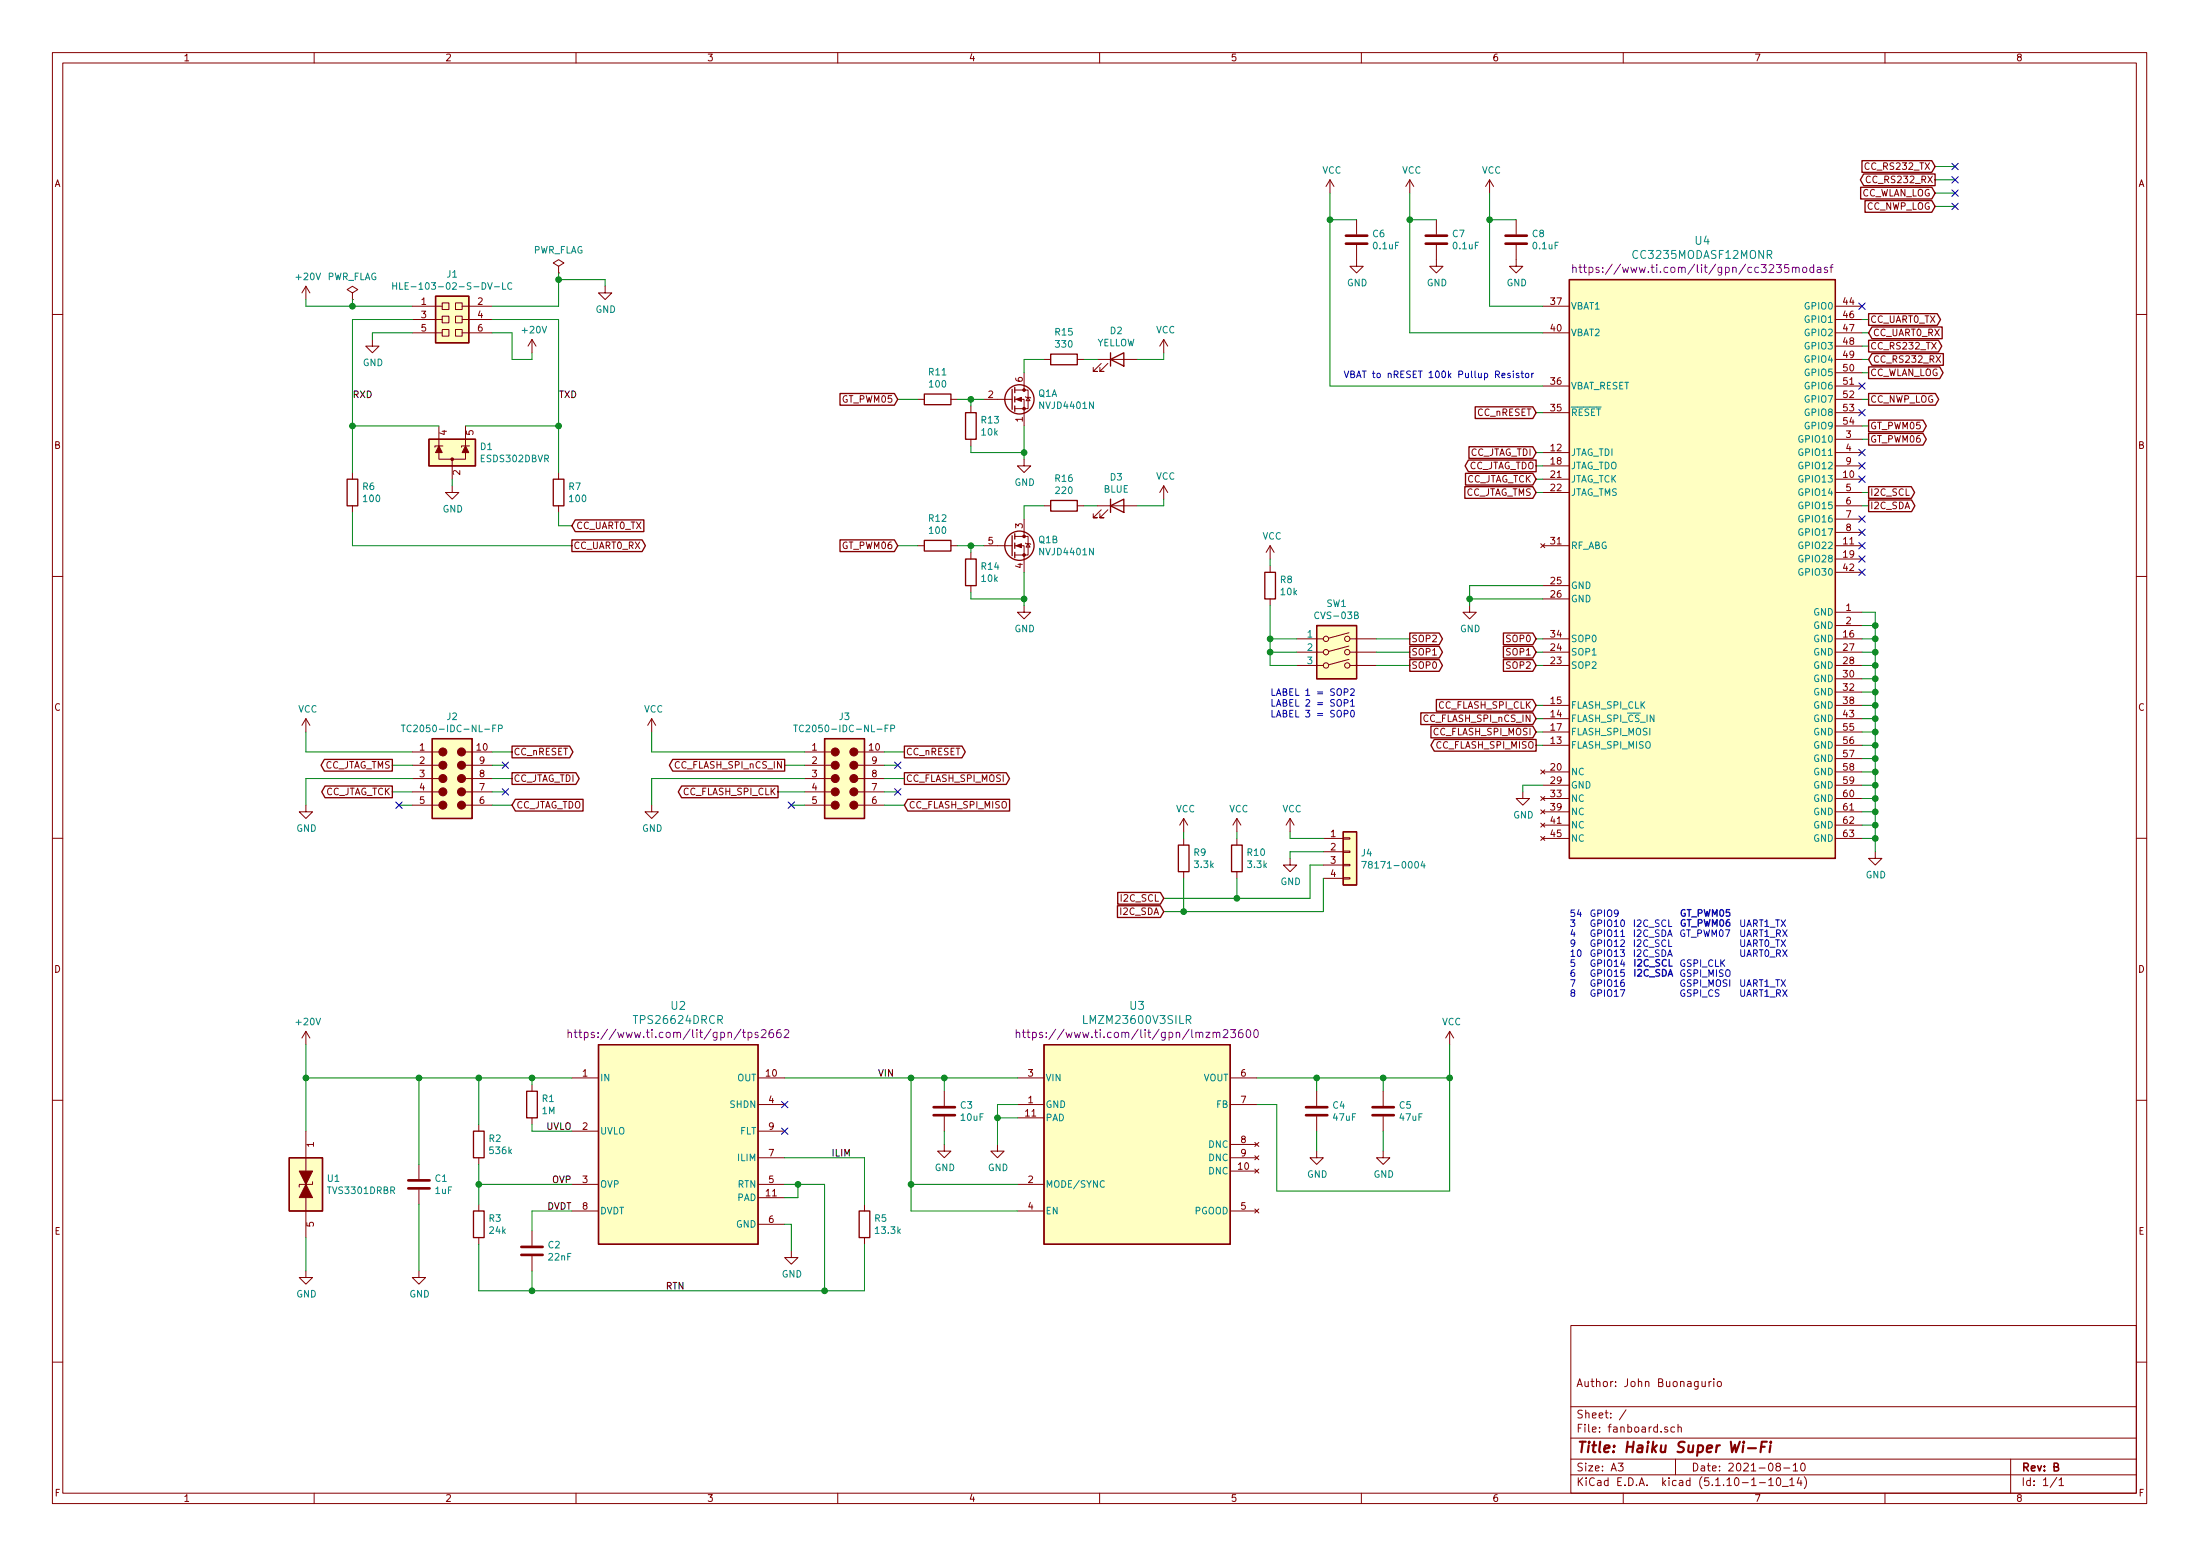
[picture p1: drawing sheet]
<svg xmlns="http://www.w3.org/2000/svg" width="420mm" height="297mm" viewBox="0 0 420 297" stroke-linecap="round" stroke-linejoin="round" font-family="sans-serif">
<g fill="none" stroke="#840000" stroke-width=".19">
<path d="M10 10h400v277h-400zM12 12h396v273.1h-396zM60 10v2M110 10v2M160 10v2M210 10v2M260 10v2M310 10v2M360 10v2M254 34.3l-.8 1.3M254 34.3v2.6M254 34.3l.8 1.3"/>
<path d="M269.2 34.3l-.7 1.3M269.2 34.3v2.6M269.2 34.3l.8 1.3M284.5 34.3l-.8 1.3M284.5 34.3v2.6M284.5 34.3l.7 1.3M58.4 54.6v2.6M58.4 54.6l-.7 1.3M58.4 54.6l.8 1.3M67.3 55.9l1-.6-1-.7-1 .7 1 .6v1.3M67.3 57.2h.1M78.7 58.5h5.8"/>
<path d="M84.5 57.8h1.2v1.3h-1.2zM87 57.8h1.3v1.3h-1.3zM88.3 58.5h5.7M106.7 50.8l1-.6-1-.6-1 .6 1 .6v1.3M106.7 52.1h.1M115.6 54.6v1.3h1.2l-1.2 1.3-1.3-1.3h1.3M259.1 46.8v4h1.2l-1.2 1.3-1.3-1.3h1.3M259.1 41.9v2.8M274.3 46.8v4h1.3l-1.3 1.3-1.3-1.3h1.3M274.3 41.9v2.8M289.6 46.8v4h1.2l-1.2 1.3-1.3-1.3h1.3M289.6 41.9v2.8"/>
<path d="M294.6 58.5h5.1M350.5 58.5h5.1M10 60h2M71.1 64.8v1.3h1.3l-1.3 1.2-1.3-1.2h1.3M78.7 63.5h5.8M78.7 61h5.8M84.5 62.9h1.2v1.3h-1.2zM84.5 60.4h1.2v1.2h-1.2zM87 62.9h1.3v1.3h-1.3zM87 60.4h1.3v1.2h-1.3zM88.3 63.5h5.7M88.3 61h5.7"/>
<path d="M101.6 64.8l-.8 1.3M101.6 64.8v2.5M101.6 64.8l.8 1.3M175.3 76.2h1.2M181.6 76.2h1.3M185.4 77.5v1.3M188 76.2h5.3M193.8 76.2h1.8v5.1M193.8 74.5h2.5v3.5h-2.5M195.6 71.2v3.3M195.8 75.7l1 .3M196.3 75.9l.4 .6h-.7z"/>
<path d="M199.4 68.6h1.3M205.7 68.6h1.3M209.5 68.6h7.7M210.3 69.4l-1.5 1.5h.7h-.7v-.8M211.6 69.4l-1.5 1.5h.7h-.7v-.8M222.2 64.8v2.5M222.2 64.8l-.7 1.3M222.2 64.8l.8 1.3M294.6 78.8h5.1M294.6 73.7h5.1M294.6 63.5h5.1M350.5 68.6h5.1"/>
<path d="M350.5 76.2h5.1M350.5 78.8h5.1M350.5 73.7h5.1M350.5 63.5h5.1M350.5 61h5.1M350.5 66.1h5.1M350.5 71.2h5.1M408 60h2M67.3 90.2v1.3M67.3 96.6v1.2M83.8 81.3v6.4h5.1v-6.4M84.6 85.1h-1.5v.3"/>
<path d="M86.4 92.7v1.3h1.2l-1.2 1.3-1.3-1.3h1.3M86.4 87.7v3.8M89.7 85.1h-1.6v.3M106.7 90.2v1.3M106.7 96.6v1.2M185.4 83.9v1.2M195.6 87.7v1.2h1.2l-1.2 1.3-1.3-1.3h1.3M195.6 99.1v3.3M199.4 96.6h1.3M205.7 96.6h1.3M209.5 96.6h7.7M210.3 97.3l-1.5 1.5h.7h-.7v-.7"/>
<path d="M211.6 97.3l-1.5 1.5h.7h-.7v-.7M222.2 92.7l-.7 1.3M222.2 92.7v2.6M222.2 92.7l.8 1.3M294.6 91.5h5.1M294.6 86.4h5.1M294.6 88.9h5.1M294.6 94h5.1M350.5 96.6h5.1M350.5 91.5h5.1M350.5 86.4h5.1M350.5 88.9h5.1"/>
<path d="M350.5 94h5.1M350.5 83.9h5.1M350.5 81.3h5.1M350.5 99.1h5.1M10 110h2M175.3 104.2h1.2M181.6 104.2h1.3M185.4 105.4v1.3M185.4 111.8v1.3M188 104.2h5.3M193.8 104.2h1.8v5.1M193.8 102.4h2.5v3.6h-2.5"/>
<path d="M195.6 115.6v1.3h1.2l-1.2 1.2-1.3-1.2h1.3M195.8 103.7l1 .2M196.3 103.8l.4 .6h-.7zM242.6 104.2v2.5M242.6 108v1.3M242.6 114.3v1.3M242.6 104.2l-.8 1.2M242.6 104.2l.7 1.2M280.7 115.6v1.3h1.2l-1.2 1.2-1.3-1.2h1.3M294.3 103.8l.7 .8M294.6 104.2h5.1M294.6 111.8h5.1"/>
<path d="M294.6 114.3h5.1M295 103.8l-.7 .8M350.5 104.2h5.1M350.5 116.9h5.1M350.5 106.7h5.1M350.5 119.4h5.1M350.5 109.3h5.1M350.5 101.6h5.1M408 110h2M58.4 137.2v2.5M58.4 137.2l-.7 1.3M58.4 137.2l.8 1.3"/>
<path d="M124.5 137.2l-.8 1.3M124.5 137.2v2.5M124.5 137.2l.7 1.3M247.6 122h5.1M247.6 127h5.1M247.6 124.5h5.1M257.6 125.9l-3.9 1M257.6 123.3l-3.9 1.1M257.6 120.8l-3.9 1M257.8 122h5.1M257.8 127h5.1M257.8 124.5h5.1"/>
<path d="M294.6 137.2h5.1M294.6 134.7h5.1M294.6 122h5.1M294.6 139.7h5.1M294.6 127h5.1M294.6 124.5h5.1M350.5 137.2h5.1M350.5 134.7h5.1M350.5 122h5.1M350.5 139.7h5.1M350.5 127h5.1M350.5 124.5h5.1"/>
<path d="M350.5 129.6h5.1M350.5 132.1h5.1M58.4 153.7v1.3h1.3l-1.3 1.2-1.3-1.2h1.3M78.7 153.7h5.1M78.7 151.2h5.1M78.7 148.6h5.1M78.7 146.1h5.1M78.7 143.5h5.1M88.9 153.7h5.1M88.9 151.2h5.1M88.9 148.6h5.1M88.9 146.1h5.1"/>
<path d="M88.9 143.5h5.1M124.5 153.7v1.3h1.2l-1.2 1.2-1.3-1.2h1.3M153.7 153.7h5M153.7 151.2h5M153.7 148.6h5M153.7 146.1h5M153.7 143.5h5M163.8 153.7h5.1M163.8 151.2h5.1M163.8 148.6h5.1M163.8 146.1h5.1M163.8 143.5h5.1"/>
<path d="M226.1 156.2v2.6M226.1 156.2l-.8 1.3M226.1 156.2l.7 1.3M236.2 156.2v2.6M236.2 156.2l-.7 1.3M236.2 156.2l.8 1.3M246.4 156.2l-.8 1.3M246.4 156.2v2.6M246.4 156.2l.7 1.3M256.5 159.9h1.3v.3h-1.3zM290.8 151.2v1.2h1.3l-1.3 1.3-1.2-1.3h1.2M294.3 147l.7 .7"/>
<path d="M294.3 152.1l.7 .7M294.3 154.6l.7 .8M294.3 157.1l.7 .8M294.3 159.7l.7 .7M294.6 142.3h5.1M294.6 147.4h5.1M294.6 149.9h5.1M294.6 152.4h5.1M294.6 155h5.1M294.6 157.5h5.1M295 147l-.7 .7M295 152.1l-.7 .7"/>
<path d="M295 154.6l-.7 .8M295 157.1l-.7 .8M295 159.7l-.7 .7M350.5 142.3h5.1M350.5 147.4h5.1M350.5 149.9h5.1M350.5 152.4h5.1M350.5 155h5.1M350.5 157.5h5.1M350.5 144.8h5.1M10 160h2M226.1 160.1v1.2"/>
<path d="M226.1 166.4v1.3M236.2 160.1v1.2M236.2 166.4v1.3M246.4 163.9v1.2h1.2l-1.2 1.3-1.3-1.3h1.3M252.7 160.1h3.8M252.7 162.6h3.8M252.7 165.1h3.8M252.7 167.7h3.8M256.5 167.5h1.3v.3h-1.3zM256.5 165h1.3v.3h-1.3zM256.5 162.5h1.3v.2h-1.3zM294.6 160.1h5.1"/>
<path d="M350.5 160.1h5.1M358.1 162.6v1.3h1.3l-1.3 1.2-1.2-1.2h1.2M408 160h2M58.4 196.9v2.5M58.4 196.9l-.7 1.3M58.4 196.9l.8 1.3M276.9 196.9l-.8 1.3M276.9 196.9v2.5M276.9 196.9l.7 1.3M10 210h2M58.4 215.9v20.4M91.4 214.7v1.2"/>
<path d="M101.6 207v1.3M101.6 213.4v1.3M109.2 205.8h5.1M109.2 215.9h5.1M144.8 205.8h5.1M144.8 215.9h5.1M144.8 210.9h5.1M180.3 218.5v1.2h1.3l-1.3 1.3-1.2-1.3h1.2M180.3 208.3v2.8M180.3 213.1v2.8M190.5 218.5v1.2h1.3l-1.3 1.3-1.3-1.3h1.3M194.3 205.8h5.1"/>
<path d="M194.3 210.9h5.1M194.3 213.4h5.1M234.9 205.8h5.1M234.9 210.9h5.1M234.9 218.5h5.1M239.6 218.1l.8 .8M240.4 218.1l-.8 .8M251.5 219.7v1.3h1.2l-1.2 1.3-1.3-1.3h1.3M251.5 208.3v2.8M251.5 213.1v2.8M264.2 219.7v1.3h1.2l-1.2 1.3-1.3-1.3h1.3M264.2 208.3v2.8"/>
<path d="M264.2 213.1v2.8M408 210h2M59.7 225.6v.5h-2.6v.5M80 222.3v2.8M80 227.1v2.8M91.4 221v1.3M91.4 229.9v1.3M91.4 236.3v1.2M101.6 235v2.8M101.6 239.8v2.8M109.2 226.1h5.1M109.2 231.2h5.1"/>
<path d="M144.8 228.6h5.1M144.8 226.1h5.1M144.8 233.7h5.1M144.8 221h5.1M151.1 238.8v1.3h1.3l-1.3 1.2-1.2-1.2h1.2M165.1 229.9v1.3M165.1 236.3v1.2M194.3 226.1h5.1M194.3 231.2h5.1M234.9 221h5.1M234.9 231.2h5.1M234.9 223.6h5.1"/>
<path d="M239.6 223.2l.8 .7M239.6 230.8l.8 .8M239.6 220.6l.8 .8M240.4 223.2l-.8 .7M240.4 230.8l-.8 .8M240.4 220.6l-.8 .8M58.4 242.6v1.3h1.3l-1.3 1.2-1.3-1.2h1.3M80 242.6v1.3h1.3l-1.3 1.2-1.3-1.2h1.3M300 253h108v32.1h-108zM10 260h2M300 278.5h108M300 274.5h108"/>
<path d="M300 268.5h108M309 279.3h1l-.5 .6 .4 .1v.7l-.2 .1-.7-.1M310.5 269.1l-1.2 2M318.5 272.5l-.4-.1-.2 .2 .1 .2 .5 .2v.3h-.6M319.8 272.5l-.4-.1-.3 .3 .1 .6 .2 .1 .4-.1M320 278.5v3M320.5 272.5l.2-.1 .3 .1 .1 .9M320.5 271.9v1.5M325 263.7l.1 .9 .4 .1 .2-.1M325.7 263.7v1M326.4 263.7v1M326.8 263.7l-.4 .3"/>
<path d="M327.3 263.2v.2M327.3 263.7v1M328 263.8l.2-.1 .5 .1v.8l-.3 .1-.4-.1zM339.5 279.9l-.3-.2v-.2l.3-.2 .4 .1 .1 .2-.1 .3h-.4l-.3 .3v.5l.3 .1 .4-.1 .1-.2v-.3l-.2-.3M342.5 279.7l.4-.4v1.5M344.1 279.4l.1-.1a.8 .8 0 0 1 .6 .8 .8 .8 0 0 1-.6 .7 1 1 0 0 1-.1-1.4zM384 278.5v6.6M408 260h2M60 285.1v1.9M110 285.1v1.9M160 285.1v1.9M210 285.1v1.9"/>
<path d="M260 285.1v1.9M300 281.5h108M310 285.1v1.9M336 283h1.2M337.8 282.5l.4-.4v1.5M337.8 283.6h.9M339.4 282.3l.3-.2a.94 .94 0 0 1 0 1.5l-.4-.3-.1-.6zM340.4 283.8h1.1M340.7 280.2h1.1M341.8 282.5l.4-.4v1.5M341.8 283.6h.8M342.5 280.8h.8"/>
<path d="M343.6 282l-.4 1.1h.9M343.9 282.6v1M344.6 281.9a1.71 1.71 0 0 1 0 2.3M360 285.1v1.9M392.8 282l-1.3 2M393.2 282.5l.5-.4v1.5M393.2 283.6h.9"/>
<circle cx="253.2" cy="127" r=".51"/>
<circle cx="253.2" cy="124.5" r=".51"/>
<circle cx="253.2" cy="122" r=".51"/>
<circle cx="257.3" cy="127" r=".51"/>
<circle cx="257.3" cy="124.5" r=".51"/>
<circle cx="257.3" cy="122" r=".51"/>
</g>
<path d="M333.8 276.5h1.6M336.3 276.2h.7M337.4 275.2h-.9l-.3 2M338.1 275.9l-.2 1.3M338.2 275.2v.2" fill="none" stroke="#840000" stroke-width=".41"/>
<g fill="none" stroke="#840000" stroke-width=".25">
<path d="M355.3 35.7h13.6l.7 1.2-.7 1.1h-13.6zM355.6 30.7h13.3l.7 1.1-.7 1.1h-13.3zM355.9 33.2h13.7v2.2h-13.7l-.6-1.1zM356.2 38.3h12.7l.7 1.1-.7 1.1h-12.7zM83.2 56.6h6.3v8.8h-6.3zM299.7 53.4h50.8v110.5h-50.8zM356.9 59.9h13.1l.6 1.1-.6 1.1h-13.1zM160.4 75.1h10.4l.6 1.1-.6 1.2h-10.4zM176.5 75.2h5.1v2.1h-5.1zM184.4 78.8h2v5.1h-2zM193.3 74.3v3.8M193.8 74v1"/>
<path d="M193.8 75.7v1M193.8 77.5v1M200.7 67.6h5v2h-5zM212.1 68.6l2.5-1.3v2.6zM212.1 67.3v2.6M281.7 77.7h11l.7 1.1-.7 1.1h-11zM356.9 75.1h12.7l.7 1.1-.7 1.2h-12.7zM356.9 70h13.6l.6 1.2-.6 1.1h-13.6zM356.9 65h13.3l.6 1.1-.6 1.1h-13.3zM357.5 62.4h13.4v2.3h-13.4l-.6-1.2zM357.5 67.5h13.6v2.2h-13.6l-.6-1.1zM66.3 91.5h2v5.1h-2z"/>
<path d="M81.9 83.9h8.9v5h-8.9zM105.7 91.5h2v5.1h-2zM109.9 99.2h13.1v2.3h-13.1l-.7-1.1zM200.7 95.5h5v2.1h-5zM212.1 96.6l2.5-1.3v2.5zM212.1 95.3v2.5M279.8 92.9h12.9l.7 1.1-.7 1.1h-12.9zM279.9 90.4h12.8l.7 1.1-.7 1.1h-12.8zM280.4 87.8h13v2.3h-13l-.6-1.2zM280.5 85.3h12.2l.7 1.1-.7 1.1h-12.2zM356.9 80.2h10.4l.6 1.1-.6 1.1h-10.4zM356.9 82.7h10.4l.6 1.2-.6 1.1h-10.4z"/>
<path d="M356.9 95.4h8.2l.6 1.2-.6 1.1h-8.2zM356.9 92.9h8.1l.7 1.1-.7 1.1h-8.1zM109.2 103.1h13.4l.7 1.1-.7 1.1h-13.4zM160.4 103.1h10.4l.6 1.1-.6 1.1h-10.4zM176.5 103.2h5.1v2h-5.1zM184.4 106.7h2v5.1h-2zM193.3 102.3v3.8M193.8 101.9v1M193.8 103.7v1M193.8 105.4v1.1M241.6 109.3h2v5h-2zM251.5 119.4h7.6v10.2h-7.6z"/>
<path d="M269.2 120.8h5.7l.6 1.2-.6 1.1h-5.7zM269.2 123.4h5.7l.6 1.1-.6 1.1h-5.7zM269.2 125.9h5.7l.6 1.1-.6 1.2h-5.7zM271.3 136.1h21.4l.7 1.1-.7 1.1h-21.4zM273.3 138.6h19.4l.7 1.1-.7 1.2h-19.4zM274.3 133.5h18.4l.7 1.2-.7 1.1h-18.4zM287.1 125.9h5.6l.7 1.1-.7 1.2h-5.6zM287.1 123.4h5.6l.7 1.1-.7 1.1h-5.6zM287.1 120.8h5.6l.7 1.2-.7 1.1h-5.6zM62 145h12.9v2.2h-12.9l-.7-1.1zM62.1 150h12.8v2.3h-12.8l-.7-1.1zM82.5 141h7.7v15.2h-7.7z"/>
<path d="M97.8 142.4h11l.6 1.1-.6 1.2h-11zM97.8 147.5h12.2l.6 1.1-.6 1.1h-12.2zM98.4 152.6h13v2.2h-13l-.6-1.1zM128.5 145h21.4v2.2h-21.4l-.7-1.1zM130.2 150h18.4v2.3h-18.4l-.7-1.1zM157.5 141h7.6v15.2h-7.6zM172.7 147.5h19.5l.6 1.1-.6 1.1h-19.5zM172.7 142.4h11l.7 1.1-.7 1.2h-11zM173.4 152.6h19.4v2.2h-19.4l-.7-1.1zM256.5 158.8h2.6v10.1h-2.6zM273.9 141.2h19.5v2.2h-19.5l-.6-1.1zM213.4 172.9h8.2l.6 1.1-.6 1.1h-8.2z"/>
<path d="M213.5 170.4h8.1l.6 1.1-.6 1.1h-8.1zM225 161.3h2.1v5.1h-2.1zM235.2 161.3h2v5.1h-2zM114.3 199.4h30.5v38.1h-30.5zM199.4 199.4h35.5v38.1h-35.5zM90.4 215.9h2.1v5.1h-2.1zM100.6 208.3h2v5.1h-2zM55.2 221h6.4v10.2h-6.4zM90.4 231.2h2.1v5.1h-2.1zM164.1 231.2h2v5.1h-2z"/>
<circle cx="194.7" cy="76.2" r="2.79"/>
<circle cx="194.7" cy="104.2" r="2.79"/>
</g>
<g fill="#ffffc2" stroke="#ffffc2" stroke-width=".19">
<path d="M114.3 199.4h30.5v38.1h-30.5z"/>
<path d="M299.7 53.4h50.8v110.5h-50.8z"/>
<path d="M256.5 158.8h2.6v10.1h-2.6z"/>
<path d="M55.2 221h6.4v10.2h-6.4z"/>
<path d="M199.4 199.4h35.5v38.1h-35.5z"/>
<path d="M251.5 119.4h7.6v10.2h-7.6z"/>
<path d="M82.5 141h7.7v15.2h-7.7z"/>
<path d="M81.9 83.9h8.9v5h-8.9z"/>
<path d="M83.2 56.6h6.3v8.8h-6.3z"/>
<path d="M157.5 141h7.6v15.2h-7.6z"/>
</g>
<g fill="none" stroke="#840084" stroke-width=".19">
<path d="M300.4 51.1a.37 .37 0 0 1 .6 .1v.8M300.4 50.5v1.5M301.5 51h.6M301.8 50.5v1.3v.2h.3M302.4 51h.6M302.6 50.5v1.3l.4 .2M303.5 51.1l.4-.1 .3 .3v.4l-.1 .3h-.6M303.5 51v1.5M343 51.2l.2-.2 .3 .1 .1 .9M344.3 51.1l.3-.1 .4 .1 .1 .6-.2 .3h-.3l-.3-.1zM346.4 51.1l-.5-.1-.3 .3v.4l.2 .3h.6M346.4 50.5v1.5"/>
<path d="M347.1 51.1h.6l.1 .9M347.8 51.4h-.6a.3 .3 0 0 0-.2 .3 .3 .3 0 0 0 .2 .3h.6M349 51.1l-.4-.1-.2 .2 .1 .2 .5 .2v.4h-.6M349.5 51h.6M350.1 50.5l-.4 .2v1.3M108.5 197.2l.1-.1a.37 .37 0 0 1 .5 .2v.8M108.5 196.6v1.5M109.7 197.1h.5M109.9 196.6v1.3l.3 .2M110.5 197.1h.6M110.7 196.6v1.3l.1 .1 .3 .1M111.6 197.1h.4l.3 .2-.1 .7h-.6"/>
<path d="M111.6 197.1v1.5M144.8 197.1h-.4l-.2 .2v.2l.6 .1v.4h-.6M145.4 196.7l.6-.1 .2 .1 .1 .3-1 1.1h1M147.6 196.6h-.4a.98 .98 0 0 0 0 1.5l.5-.2 .1-.5-.4-.3-.4 .1-.1 .2M149 196.6h-.4a.98 .98 0 0 0 0 1.5l.5-.2 .1-.5-.3-.3-.4 .1-.2 .2M149.8 196.7l.5-.1 .3 .1v.3l-.9 1.1h.9M194.1 197.2l.1-.1a.37 .37 0 0 1 .5 .2v.8M194.1 196.6v1.5M195.2 197.1h.6M195.5 196.6v1.3l.3 .2M196.1 197.1h.6M196.3 196.6v1.3l.1 .1 .3 .1"/>
<path d="M197.2 197.1h.4l.3 .2-.1 .7h-.6M197.2 197.1v1.5M233.6 196.7l.6-.1 .2 .1 .1 .3-.9 1.1h.9M235 196.6h1l-.5 .5 .4 .2v.6l-.2 .2h-.5l-.2-.2M237.3 196.6h-.5a.98 .98 0 0 0 0 1.5l.5-.2 .1-.5-.3-.3-.4 .1-.2 .2M238.1 196.7l.3-.1a.82 .82 0 0 1 .6 .6 .82 .82 0 0 1-.4 .8l-.2 .1-.4-.3zM239.6 196.7l.2-.1a.82 .82 0 0 1 .6 .6 .82 .82 0 0 1-.3 .8l-.1 .1a.86 .86 0 0 1-.4-1.4z"/>
</g>
<g fill="#840000" stroke="#840000" stroke-width=".19">
<path d="M194.1 104.2l1-.4v.8z"/>
<path d="M194.1 76.2l1-.3v.7z"/>
<path d="M58.4 226.1l1.3 2.5h-2.6z"/>
<path d="M57.1 223.6h2.6l-1.3 2.5z"/>
<path d="M83.8 85.1l.7 1.3h-1.3z"/>
<path d="M88.9 85.1l.6 1.3h-1.2z"/>
<circle cx="195.6" cy="106" r=".25"/>
<circle cx="195.6" cy="102.4" r=".25"/>
<circle cx="195.6" cy="78" r=".25"/>
<circle cx="195.6" cy="74.5" r=".25"/>
<circle cx="84.6" cy="153.7" r=".76"/>
<circle cx="84.6" cy="151.2" r=".76"/>
<circle cx="84.6" cy="148.6" r=".76"/>
<circle cx="84.6" cy="146.1" r=".76"/>
<circle cx="84.6" cy="143.5" r=".76"/>
<circle cx="88.1" cy="153.7" r=".76"/>
<circle cx="88.1" cy="151.2" r=".76"/>
<circle cx="88.1" cy="148.6" r=".76"/>
<circle cx="88.1" cy="146.1" r=".76"/>
<circle cx="88.1" cy="143.5" r=".76"/>
<circle cx="86.4" cy="87.7" r=".25"/>
<circle cx="159.5" cy="153.7" r=".76"/>
<circle cx="159.5" cy="151.2" r=".76"/>
<circle cx="159.5" cy="148.6" r=".76"/>
<circle cx="159.5" cy="146.1" r=".76"/>
<circle cx="159.5" cy="143.5" r=".76"/>
<circle cx="163.1" cy="153.7" r=".76"/>
<circle cx="163.1" cy="151.2" r=".76"/>
<circle cx="163.1" cy="148.6" r=".76"/>
<circle cx="163.1" cy="146.1" r=".76"/>
<circle cx="163.1" cy="143.5" r=".76"/>
</g>
<g fill="none" stroke="#008484" stroke-width=".19">
<path d="M75 54v1.2M75 54.6h.7M75.7 54v1.2M76.3 54v1.2h.6M96 54v1.2h.6M97.7 54.1a.6 .6 0 0 0-.8 .4 .6 .6 0 0 0 .6 .7l.2-.1M76.6 138.4h.8M77 138.4v1.3M78.5 138.5a.6 .6 0 0 0-.8 .5 .6 .6 0 0 0 .6 .7l.2-.1M94.7 138.4h-.6v1.3M95.2 139.1l.7-.1v-.5l-.7-.1v1.3M151.6 138.4h.7"/>
<path d="M151.9 138.4v1.3M153.4 138.5a.6 .6 0 0 0-.8 .5 .6 .6 0 0 0 .6 .7l.2-.1M169.6 138.4h-.6v1.3M170.1 139.1l.7-.1v-.5l-.7-.1v1.3M260.1 164.5h.8l-.5 1.2M271.7 164.4l-.3 .9h.8M272 164.9v.8M226.6 194.7l.7-.1 .1-.2v-.4l-.8-.1v1.5M226.9 194.7l.5 .7"/>
</g>
<g fill="none" stroke="#840000" stroke-width=".51">
<path d="M257 46.5h4.1M257 45h4.1M272.3 46.5h4.1M272.3 45h4.1M287.5 46.5h4.1M287.5 45h4.1M178.3 212.9h4.1M178.3 211.4h4.1M249.4 212.9h4.1M249.4 211.4h4.1M262.1 212.9h4.1M262.1 211.4h4.1"/>
<path d="M78 226.9h4M78 225.3h4M99.6 239.6h4M99.6 238h4"/>
</g>
<g fill="none" stroke="#008400" stroke-width=".19">
<path d="M254 36.9v36.8h40.6M269.2 36.9v26.6h25.4M284.5 36.9v21.6h10.1M369.6 31.8h3.8M369.6 34.3h3.8M369.6 36.9h3.8M369.6 39.4h3.8M58.4 57.2v1.3h20.3M67.3 57.2v1.3M106.7 52.1v6.4h-12.7M106.7 53.4h8.9v1.2M254 41.9h5.1"/>
<path d="M269.2 41.9h5.1M284.5 41.9h5.1M78.7 61h-11.4v29.2M78.7 63.5h-7.6v1.3M94 63.5h3.8v5.1h3.8v-1.3M94 61h12.7v29.2M171.4 76.2h3.9M182.9 76.2h5.1M185.4 76.2v1.3M199.4 68.6h-3.8v2.6M207 68.6h2.5M222.2 67.3v1.3h-5"/>
<path d="M293.4 78.8h1.2M355.6 68.6h1.3M355.6 61h1.3M355.6 63.5h1.3M355.6 76.2h1.3M355.6 71.2h1.3M355.6 66.1h1.3M67.3 81.3h16.5M67.3 97.8v6.4h41.9M86.4 91.5v1.2M88.9 81.3h17.8M106.7 97.8v2.6h2.5"/>
<path d="M185.4 85.1v1.3h10.2M195.6 81.3v6.4M199.4 96.6h-3.8v2.5M207 96.6h2.5M222.2 95.3v1.3h-5M293.4 86.4h1.2M293.4 94h1.2M293.4 91.5h1.2M293.4 88.9h1.2M355.6 96.6h1.3M355.6 83.9h1.3M355.6 81.3h1.3"/>
<path d="M355.6 94h1.3M171.4 104.2h3.9M182.9 104.2h5.1M185.4 113.1v1.2h10.2M185.4 104.2v1.2M195.6 109.3v6.3M242.6 106.7v1.3M242.6 115.6v11.4h5M280.7 114.3h13.9M294.6 111.8h-13.9v3.8M355.6 116.9h2.5v45.7M355.6 119.4h2.5"/>
<path d="M58.4 139.7v3.8h20.3M124.5 139.7v3.8h29.2M242.6 122h5M242.6 124.5h5M262.9 122h6.3M262.9 124.5h6.3M262.9 127h6.3M293.4 122h1.2M293.4 124.5h1.2M293.4 127h1.2M293.4 134.7h1.2M293.4 139.7h1.2"/>
<path d="M293.4 137.2h1.2M355.6 122h2.5M355.6 124.5h2.5M355.6 127h2.5M355.6 134.7h2.5M355.6 139.7h2.5M355.6 137.2h2.5M355.6 132.1h2.5M355.6 129.6h2.5M74.9 146.1h3.8M74.9 151.2h3.8M76.2 153.7h2.5"/>
<path d="M78.7 148.6h-20.3v5.1M94 146.1h2.5M94 151.2h2.5M94 148.6h3.8M94 153.7h3.8M94 143.5h3.8M148.6 151.2h5.1M149.9 146.1h3.8M151.1 153.7h2.6M153.7 148.6h-29.2v5.1M168.9 146.1h2.5M168.9 151.2h2.5"/>
<path d="M168.9 148.6h3.8M168.9 153.7h3.8M168.9 143.5h3.8M226.1 158.8v1.3M236.2 158.8v1.3M246.4 158.8v1.3h6.3M293.4 142.3h1.2M294.6 149.9h-3.8v1.3M355.6 149.9h2.5M355.6 142.3h2.5M355.6 157.5h2.5M355.6 155h2.5"/>
<path d="M355.6 152.4h2.5M355.6 147.4h2.5M355.6 144.8h2.5M226.1 167.7v6.3M236.2 167.7v3.8M252.7 162.6h-6.3v1.3M252.7 167.7v6.3h-30.5M252.7 165.1h-2.5v6.4h-28M355.6 160.1h2.5M58.4 199.4v16.5M276.9 199.4v28h-33.1v-16.5h-3.8M58.4 205.8h50.8"/>
<path d="M80 205.8v16.5M91.4 205.8v8.9M101.6 205.8v1.2M101.6 214.7v1.2h7.6M149.9 205.8h44.4M174 205.8v25.4h20.3M180.3 205.8v2.5M180.3 215.9v2.6M190.5 213.4h3.8M194.3 210.9h-3.8v7.6M240 205.8h36.9M251.5 205.8v2.5"/>
<path d="M251.5 215.9v3.8M264.2 205.8v2.5M264.2 215.9v3.8M58.4 236.3v6.3M80 229.9v12.7M91.4 222.3v7.6M91.4 237.5v8.9h73.7v-8.9M91.4 226.1h17.8M109.2 231.2h-7.6v3.8M149.9 226.1h7.6v20.3M149.9 221h15.2v8.9M149.9 233.7h1.2v5.1"/>
<path d="M152.4 226.1v2.5h-2.5M174 226.1h20.3M101.6 242.6v3.8"/>
</g>
<g fill="none" stroke="#0000c2" stroke-width=".19">
<path d="M288.4 71.3h-.3l-.2 .1 .1 .2 .4 .1v.3h-.5M289 70.8v.2M289 71.3v.8M290 71.3h-.3l-.1 .1v.2l.4 .1v.3h-.4M290.5 71.3h.5M290.7 70.8v1.1l.3 .2M291.4 71.3h.3l.2 .1v.6l-.3 .1-.3-.2zM292.5 71.3v.8M292.9 71.3l-.4 .2M256.7 132.1h.6l.2-.2-.1-.3-.7-.1v1.3M256.7 134.2l.6-.1 .2-.1-.1-.3-.7-.2v1.3M256.7 136.3l.6-.1 .2-.2-.1-.3-.7-.1v1.3"/>
<path d="M257.9 131.6l.5-.1 .2 .3-.7 1h.7M257.9 133.9l.4-.4v1.3M257.9 134.8h.7M258.1 135.7l.1-.1a.69 .69 0 0 1 .5 .6 .69 .69 0 0 1-.5 .7l-.3-.5zM309.5 178.8h.7"/>
</g>
<g fill="#008400" stroke="#008400" stroke-width=".25">
<circle cx="242.6" cy="124.5" r=".51"/>
<circle cx="242.6" cy="122" r=".51"/>
<circle cx="254" cy="41.9" r=".51"/>
<circle cx="284.5" cy="41.9" r=".51"/>
<circle cx="80" cy="205.8" r=".51"/>
<circle cx="358.1" cy="119.4" r=".51"/>
<circle cx="157.5" cy="246.4" r=".51"/>
<circle cx="180.3" cy="205.8" r=".51"/>
<circle cx="101.6" cy="246.4" r=".51"/>
<circle cx="358.1" cy="122" r=".51"/>
<circle cx="185.4" cy="76.2" r=".51"/>
<circle cx="358.1" cy="124.5" r=".51"/>
<circle cx="358.1" cy="127" r=".51"/>
<circle cx="185.4" cy="104.2" r=".51"/>
<circle cx="91.4" cy="205.8" r=".51"/>
<circle cx="174" cy="226.1" r=".51"/>
<circle cx="58.4" cy="205.8" r=".51"/>
<circle cx="195.6" cy="86.4" r=".51"/>
<circle cx="269.2" cy="41.9" r=".51"/>
<circle cx="358.1" cy="134.7" r=".51"/>
<circle cx="251.5" cy="205.8" r=".51"/>
<circle cx="195.6" cy="114.3" r=".51"/>
<circle cx="67.3" cy="58.5" r=".51"/>
<circle cx="106.7" cy="53.4" r=".51"/>
<circle cx="91.4" cy="226.1" r=".51"/>
<circle cx="358.1" cy="129.6" r=".51"/>
<circle cx="264.2" cy="205.8" r=".51"/>
<circle cx="358.1" cy="132.1" r=".51"/>
<circle cx="358.1" cy="137.2" r=".51"/>
<circle cx="67.3" cy="81.3" r=".51"/>
<circle cx="106.7" cy="81.3" r=".51"/>
<circle cx="174" cy="205.8" r=".51"/>
<circle cx="358.1" cy="139.7" r=".51"/>
<circle cx="358.1" cy="142.3" r=".51"/>
<circle cx="358.1" cy="144.8" r=".51"/>
<circle cx="101.6" cy="205.8" r=".51"/>
<circle cx="226.1" cy="174" r=".51"/>
<circle cx="358.1" cy="147.4" r=".51"/>
<circle cx="358.1" cy="149.9" r=".51"/>
<circle cx="276.9" cy="205.8" r=".51"/>
<circle cx="358.1" cy="152.4" r=".51"/>
<circle cx="358.1" cy="155" r=".51"/>
<circle cx="236.2" cy="171.5" r=".51"/>
<circle cx="358.1" cy="157.5" r=".51"/>
<circle cx="358.1" cy="160.1" r=".51"/>
<circle cx="190.5" cy="213.4" r=".51"/>
<circle cx="152.4" cy="226.1" r=".51"/>
<circle cx="280.7" cy="114.3" r=".51"/>
</g>
<g fill="none" stroke="#000084" stroke-width=".19">
<path d="M372.8 38.8l1.2 1.2M372.8 36.3l1.2 1.2M372.8 33.7l1.2 1.2M372.8 31.2l1.2 1.2M374 38.8l-1.2 1.2M374 36.3l-1.2 1.2M374 33.7l-1.2 1.2M374 31.2l-1.2 1.2M355 57.8l1.2 1.3M356.2 57.8l-1.2 1.3M355 73.1l1.2 1.2M355 78.2l1.2 1.2"/>
<path d="M356.2 73.1l-1.2 1.2M356.2 78.2l-1.2 1.2M355 85.8l1.2 1.2M355 88.3l1.2 1.2M355 90.9l1.2 1.2M355 98.5l1.2 1.2M356.2 85.8l-1.2 1.2M356.2 88.3l-1.2 1.2M356.2 90.9l-1.2 1.2M356.2 98.5l-1.2 1.2M355 101l1.2 1.2M355 103.6l1.2 1.2"/>
<path d="M355 106.1l1.2 1.2M355 108.6l1.2 1.3M356.2 101l-1.2 1.2M356.2 103.6l-1.2 1.2M356.2 106.1l-1.2 1.2M356.2 108.6l-1.2 1.3M75.6 153.1l1.2 1.2M76.8 153.1l-1.2 1.2M95.9 145.5l1.2 1.2M95.9 150.6l1.2 1.2M97.1 145.5l-1.2 1.2M97.1 150.6l-1.2 1.2"/>
<path d="M150.5 153.1l1.2 1.2M151.7 153.1l-1.2 1.2M170.8 145.5l1.3 1.2M170.8 150.6l1.3 1.2M172.1 145.5l-1.3 1.2M172.1 150.6l-1.3 1.2M149.3 215.3l1.2 1.2M149.3 210.2l1.2 1.3M150.5 215.3l-1.2 1.2M150.5 210.2l-1.2 1.3"/>
</g>
<text font-size="2.8" fill="#840000" x="301" y="277.3">Title: Haiku Super Wi-Fi</text>
<g font-size="2.1" fill="#008484">
<text x="323.8" y="46.7">U4</text>
<text x="312.2" y="49.4">CC3235MODASF12MONR</text>
<text x="121.5" y="195.5">TPS26624DRCR</text>
<text x="128.2" y="192.8">U2</text>
<text x="207.4" y="195.5">LMZM23600V3SILR</text>
<text x="215.8" y="192.8">U3</text>
</g>
<g font-size="2.1" fill="#840084">
<text x="304.6" y="52.1">https://www.ti.com/lit/gpn/cc3235modasf</text>
<text x="112.4" y="198.2">https://www.ti.com/lit/gpn/tps2662</text>
<text x="198.3" y="198.2">https://www.ti.com/lit/gpn/lmzm23600</text>
</g>
<g font-size="2.1" fill="#840000">
<text x="301" y="264.8">Author: John Buonagurio</text>
<text x="301" y="273.5">File: fanboard.sch</text>
<text x="301" y="270.8">Sheet: /</text>
<text x="301" y="280.9">Size: A3</text>
<text x="323" y="280.9">Date: 2021-08-10</text>
<text x="386" y="280.9">Rev: B</text>
<text x="301" y="283.7">KiCad E.D.A. kicad (5.1.10-1-10_14)</text>
<text x="386" y="283.7">Id: 1/1</text>
</g>
<g font-size="1.8" fill="#840000">
<text x="35" y="11.7">1</text>
<text x="85" y="11.7">2</text>
<text x="135" y="11.7">3</text>
<text x="185" y="11.7">4</text>
<text x="235" y="11.7">5</text>
<text x="285" y="11.7">6</text>
<text x="335" y="11.7">7</text>
<text x="385" y="11.7">8</text>
<text x="10.4" y="35.7">A</text>
<text x="356.6" y="32.4">CC_RS232_TX</text>
<text x="356.9" y="35">CC_RS232_RX</text>
<text x="408.4" y="35.7">A</text>
<text x="355.1" y="37.5">CC_WLAN_LOG</text>
<text x="356.3" y="40">CC_NWP_LOG</text>
<text x="80.5" y="58.2">1</text>
<text x="91.3" y="58.2">2</text>
<text x="296.2" y="58.2">37</text>
<text x="352.1" y="58.2">44</text>
<text x="80.5" y="60.7">3</text>
<text x="80.5" y="63.3">5</text>
<text x="91.3" y="60.7">4</text>
<text x="91.3" y="63.3">6</text>
<text x="296.2" y="63.3">40</text>
<text x="352.1" y="60.7">46</text>
<text x="352.1" y="63.3">47</text>
<text x="352.1" y="65.8">48</text>
<text x="357.1" y="61.6">CC_UART0_TX</text>
<text x="357.7" y="64.2">CC_UART0_RX</text>
<text x="352.1" y="68.4">49</text>
<text x="352.1" y="70.9">50</text>
<text x="357.1" y="71.8">CC_WLAN_LOG</text>
<text x="357.1" y="66.7">CC_RS232_TX</text>
<text x="357.7" y="69.3">CC_RS232_RX</text>
<text x="160.9" y="76.9">GT_PWM05</text>
<text x="188.7" y="76">2</text>
<text x="195.3" y="72.9" transform="rotate(-90 195.3 72.9)">6</text>
<text x="296.2" y="73.4">36</text>
<text x="352.1" y="73.4">51</text>
<text x="352.1" y="76">52</text>
<text x="357.1" y="76.9">CC_NWP_LOG</text>
<text x="85.3" y="83.1" transform="rotate(-90 85.3 83.1)">4</text>
<text x="90.4" y="83.1" transform="rotate(-90 90.4 83.1)">5</text>
<text x="195.3" y="80.5" transform="rotate(-90 195.3 80.5)">1</text>
<text x="282.1" y="79.4">CC_nRESET</text>
<text x="296.2" y="78.5">35</text>
<text x="352.1" y="78.5">53</text>
<text x="352.1" y="81.1">54</text>
<text x="352.6" y="83.6">3</text>
<text x="357.1" y="82">GT_PWM05</text>
<text x="10.4" y="85.7">B</text>
<text x="280.1" y="89.6">CC_JTAG_TDO</text>
<text x="280.5" y="87">CC_JTAG_TDI</text>
<text x="296.2" y="86.1">12</text>
<text x="296.2" y="88.7">18</text>
<text x="352.6" y="86.1">4</text>
<text x="352.6" y="88.7">9</text>
<text x="357.1" y="84.5">GT_PWM06</text>
<text x="408.4" y="85.7">B</text>
<text x="87.9" y="90.7" transform="rotate(-90 87.9 90.7)">2</text>
<text x="279.6" y="94.7">CC_JTAG_TMS</text>
<text x="279.7" y="92.1">CC_JTAG_TCK</text>
<text x="296.2" y="91.2">21</text>
<text x="296.2" y="93.8">22</text>
<text x="352.1" y="91.2">10</text>
<text x="352.6" y="93.8">5</text>
<text x="357.1" y="94.7">I2C_SCL</text>
<text x="110" y="101">CC_UART0_TX</text>
<text x="195.3" y="100.8" transform="rotate(-90 195.3 100.8)">3</text>
<text x="352.6" y="96.3">6</text>
<text x="352.6" y="98.8">7</text>
<text x="352.6" y="101.4">8</text>
<text x="357.1" y="97.2">I2C_SDA</text>
<text x="109.5" y="104.8">CC_UART0_RX</text>
<text x="160.9" y="104.8">GT_PWM06</text>
<text x="188.7" y="103.9">5</text>
<text x="296.2" y="103.9">31</text>
<text x="352.1" y="103.9">11</text>
<text x="352.1" y="106.5">19</text>
<text x="195.3" y="108.5" transform="rotate(-90 195.3 108.5)">4</text>
<text x="296.2" y="111.5">25</text>
<text x="352.1" y="109">42</text>
<text x="296.2" y="114.1">26</text>
<text x="352.6" y="116.6">1</text>
<text x="352.6" y="119.2">2</text>
<text x="269.5" y="122.6">SOP2</text>
<text x="269.5" y="125.1">SOP1</text>
<text x="287.9" y="125.1">SOP1</text>
<text x="287.9" y="122.6">SOP0</text>
<text x="296.2" y="124.2">24</text>
<text x="296.2" y="121.7">34</text>
<text x="352.1" y="121.7">16</text>
<text x="352.1" y="124.2">27</text>
<text x="269.5" y="127.7">SOP0</text>
<text x="287.9" y="127.7">SOP2</text>
<text x="296.2" y="126.8">23</text>
<text x="352.1" y="126.8">28</text>
<text x="352.1" y="129.3">30</text>
<text x="352.1" y="131.9">32</text>
<text x="10.4" y="135.7">C</text>
<text x="272" y="137.8">CC_FLASH_SPI_nCS_IN</text>
<text x="274.7" y="135.3">CC_FLASH_SPI_CLK</text>
<text x="296.2" y="136.9">14</text>
<text x="296.2" y="134.4">15</text>
<text x="352.1" y="134.4">38</text>
<text x="352.1" y="136.9">43</text>
<text x="408.4" y="135.7">C</text>
<text x="80.2" y="143.3">1</text>
<text x="91.1" y="143.3">10</text>
<text x="155.1" y="143.3">1</text>
<text x="166" y="143.3">10</text>
<text x="273.8" y="140.4">CC_FLASH_SPI_MOSI</text>
<text x="274.3" y="142.9">CC_FLASH_SPI_MISO</text>
<text x="296.2" y="142">13</text>
<text x="296.2" y="139.5">17</text>
<text x="352.1" y="139.5">55</text>
<text x="352.1" y="142">56</text>
<text x="61.7" y="146.7">CC_JTAG_TMS</text>
<text x="80.2" y="145.8">2</text>
<text x="80.2" y="148.4">3</text>
<text x="91.6" y="148.4">8</text>
<text x="91.6" y="145.8">9</text>
<text x="98" y="144.2">CC_nRESET</text>
<text x="98" y="149.3">CC_JTAG_TDI</text>
<text x="129.1" y="146.7">CC_FLASH_SPI_nCS_IN</text>
<text x="155.1" y="145.8">2</text>
<text x="155.1" y="148.4">3</text>
<text x="166.5" y="148.4">8</text>
<text x="166.5" y="145.8">9</text>
<text x="173" y="149.3">CC_FLASH_SPI_MOSI</text>
<text x="173" y="144.2">CC_nRESET</text>
<text x="296.2" y="147.1">20</text>
<text x="296.2" y="149.6">29</text>
<text x="352.1" y="144.6">57</text>
<text x="352.1" y="147.1">58</text>
<text x="352.1" y="149.6">59</text>
<text x="61.8" y="151.8">CC_JTAG_TCK</text>
<text x="80.2" y="150.9">4</text>
<text x="80.2" y="153.5">5</text>
<text x="91.6" y="153.5">6</text>
<text x="91.6" y="150.9">7</text>
<text x="98.6" y="154.3">CC_JTAG_TDO</text>
<text x="130.5" y="151.8">CC_FLASH_SPI_CLK</text>
<text x="155.1" y="150.9">4</text>
<text x="155.1" y="153.5">5</text>
<text x="166.5" y="153.5">6</text>
<text x="166.5" y="150.9">7</text>
<text x="173.5" y="154.3">CC_FLASH_SPI_MISO</text>
<text x="296.2" y="152.2">33</text>
<text x="296.2" y="154.7">39</text>
<text x="352.1" y="152.2">60</text>
<text x="352.1" y="154.7">61</text>
<text x="254.2" y="159.8">1</text>
<text x="296.2" y="157.3">41</text>
<text x="296.2" y="159.8">45</text>
<text x="352.1" y="157.3">62</text>
<text x="352.1" y="159.8">63</text>
<text x="254.2" y="162.3">2</text>
<text x="254.2" y="164.9">3</text>
<text x="254.2" y="167.4">4</text>
<text x="214.2" y="172.1">I2C_SCL</text>
<text x="214" y="174.7">I2C_SDA</text>
<text x="10.4" y="185.7">D</text>
<text x="408.4" y="185.7">D</text>
<text x="111.3" y="205.5">1</text>
<text x="146.4" y="205.5">10</text>
<text x="196.4" y="205.5">3</text>
<text x="237" y="205.5">6</text>
<text x="111.3" y="215.7">2</text>
<text x="146.8" y="210.6">4</text>
<text x="146.8" y="215.7">9</text>
<text x="195.9" y="213.1">11</text>
<text x="196.4" y="210.6">1</text>
<text x="237" y="210.6">7</text>
<text x="59.9" y="219" transform="rotate(-90 59.9 219)">1</text>
<text x="146.8" y="220.8">7</text>
<text x="237" y="218.2">8</text>
<text x="237" y="220.8">9</text>
<text x="111.3" y="225.8">3</text>
<text x="146.8" y="225.8">5</text>
<text x="196.4" y="225.8">2</text>
<text x="236.5" y="223.3">10</text>
<text x="111.3" y="230.9">8</text>
<text x="146.4" y="228.4">11</text>
<text x="146.8" y="233.5">6</text>
<text x="196.4" y="230.9">4</text>
<text x="237" y="230.9">5</text>
<text x="10.4" y="235.7">E</text>
<text x="59.9" y="234.2" transform="rotate(-90 59.9 234.2)">5</text>
<text x="408.4" y="235.7">E</text>
<text x="10.5" y="285.7">F</text>
<text x="35" y="286.7">1</text>
<text x="85" y="286.7">2</text>
<text x="135" y="286.7">3</text>
<text x="185" y="286.7">4</text>
<text x="235" y="286.7">5</text>
<text x="285" y="286.7">6</text>
<text x="335" y="286.7">7</text>
<text x="385" y="286.7">8</text>
<text x="408.5" y="285.7">F</text>
</g>
<g font-size="1.8" fill="#008484">
<text x="252.5" y="33.2">VCC</text>
<text x="267.8" y="33.2">VCC</text>
<text x="283" y="33.2">VCC</text>
<text x="262.2" y="45.3">C6</text>
<text x="262.4" y="47.6">0.1uF</text>
<text x="277.4" y="45.3">C7</text>
<text x="277.6" y="47.6">0.1uF</text>
<text x="292.7" y="45.3">C8</text>
<text x="292.9" y="47.6">0.1uF</text>
<text x="56.7" y="53.5">+20V</text>
<text x="62.4" y="53.5">PWR_FLAG</text>
<text x="85.4" y="53">J1</text>
<text x="101.7" y="48.4">PWR_FLAG</text>
<text x="77.7" y="55.3">HLE-103-02-S-DV-LC</text>
<text x="113.7" y="59.7">GND</text>
<text x="257.3" y="54.6">GND</text>
<text x="272.5" y="54.6">GND</text>
<text x="287.7" y="54.6">GND</text>
<text x="300" y="59.1">VBAT1</text>
<text x="344.9" y="59.1">GPIO0</text>
<text x="99.9" y="63.6">+20V</text>
<text x="201.6" y="64">R15</text>
<text x="212.1" y="63.8">D2</text>
<text x="220.8" y="63.6">VCC</text>
<text x="300" y="64.2">VBAT2</text>
<text x="344.9" y="61.6">GPIO1</text>
<text x="344.9" y="64.2">GPIO2</text>
<text x="69.3" y="69.9">GND</text>
<text x="177.4" y="71.7">R11</text>
<text x="201.7" y="66.4">330</text>
<text x="209.4" y="66.1">YELLOW</text>
<text x="344.9" y="66.7">GPIO3</text>
<text x="344.9" y="69.3">GPIO4</text>
<text x="344.9" y="71.8">GPIO5</text>
<text x="177.6" y="74">100</text>
<text x="198.3" y="75.8">Q1A</text>
<text x="300" y="74.3">VBAT_RESET</text>
<text x="344.9" y="74.3">GPIO6</text>
<text x="344.9" y="76.9">GPIO7</text>
<text x="187.5" y="80.8">R13</text>
<text x="187.5" y="83.1">10k</text>
<text x="198.8" y="78.1">NVJD4401N</text>
<text x="300" y="79.4">RESET</text>
<text x="344.9" y="79.4">GPIO8</text>
<text x="344.9" y="82">GPIO9</text>
<text x="91.8" y="85.9">D1</text>
<text x="91.9" y="88.2">ESDS302DBVR</text>
<text x="300" y="87">JTAG_TDI</text>
<text x="300" y="89.6">JTAG_TDO</text>
<text x="343.9" y="84.5">GPIO10</text>
<text x="343.9" y="87">GPIO11</text>
<text x="343.9" y="89.6">GPIO12</text>
<text x="69.3" y="93.5">R6</text>
<text x="69.5" y="95.8">100</text>
<text x="108.7" y="93.5">R7</text>
<text x="108.9" y="95.8">100</text>
<text x="193.8" y="92.7">GND</text>
<text x="201.6" y="92">R16</text>
<text x="201.7" y="94.3">220</text>
<text x="210.8" y="94">BLUE</text>
<text x="212.1" y="91.7">D3</text>
<text x="220.8" y="91.6">VCC</text>
<text x="300" y="92.1">JTAG_TCK</text>
<text x="300" y="94.7">JTAG_TMS</text>
<text x="343.9" y="92.1">GPIO13</text>
<text x="343.9" y="94.7">GPIO14</text>
<text x="84.5" y="97.8">GND</text>
<text x="177.4" y="99.6">R12</text>
<text x="177.6" y="101.9">100</text>
<text x="343.9" y="97.2">GPIO15</text>
<text x="343.9" y="99.7">GPIO16</text>
<text x="198.4" y="103.7">Q1B</text>
<text x="198.8" y="106">NVJD4401N</text>
<text x="241.1" y="103">VCC</text>
<text x="300" y="104.8">RF_ABG</text>
<text x="343.9" y="104.8">GPIO22</text>
<text x="343.9" y="107.4">GPIO28</text>
<text x="343.9" y="102.3">GPIO17</text>
<text x="187.5" y="108.8">R14</text>
<text x="187.5" y="111.1">10k</text>
<text x="244.6" y="111.3">R8</text>
<text x="244.7" y="113.6">10k</text>
<text x="300" y="112.4">GND</text>
<text x="343.9" y="109.9">GPIO30</text>
<text x="251.5" y="118.2">CVS-03B</text>
<text x="253.4" y="115.9">SW1</text>
<text x="300" y="115">GND</text>
<text x="346.3" y="117.5">GND</text>
<text x="193.8" y="120.7">GND</text>
<text x="249.7" y="121.7">1</text>
<text x="249.7" y="124.2">2</text>
<text x="278.8" y="120.7">GND</text>
<text x="300" y="125.1">SOP1</text>
<text x="300" y="122.6">SOP0</text>
<text x="346.3" y="122.6">GND</text>
<text x="346.3" y="120.1">GND</text>
<text x="346.3" y="125.1">GND</text>
<text x="249.7" y="126.8">3</text>
<text x="300" y="127.7">SOP2</text>
<text x="346.3" y="127.7">GND</text>
<text x="346.3" y="130.2">GND</text>
<text x="56.9" y="136">VCC</text>
<text x="85.4" y="137.5">J2</text>
<text x="123" y="136">VCC</text>
<text x="160.3" y="137.5">J3</text>
<text x="300" y="137.8">FLASH_SPI_CS_IN</text>
<text x="300" y="135.3">FLASH_SPI_CLK</text>
<text x="346.3" y="132.8">GND</text>
<text x="346.3" y="135.3">GND</text>
<text x="346.3" y="137.8">GND</text>
<text x="78.5" y="139.8">TC2050-IDC-NL-FP</text>
<text x="153.4" y="139.8">TC2050-IDC-NL-FP</text>
<text x="300" y="142.9">FLASH_SPI_MISO</text>
<text x="300" y="140.4">FLASH_SPI_MOSI</text>
<text x="346.3" y="140.4">GND</text>
<text x="346.3" y="142.9">GND</text>
<text x="300" y="148">NC</text>
<text x="346.3" y="145.5">GND</text>
<text x="346.3" y="148">GND</text>
<text x="224.6" y="155.1">VCC</text>
<text x="234.7" y="155.1">VCC</text>
<text x="244.9" y="155.1">VCC</text>
<text x="300" y="150.5">GND</text>
<text x="300" y="153.1">NC</text>
<text x="300" y="155.6">NC</text>
<text x="346.3" y="150.5">GND</text>
<text x="346.3" y="153.1">GND</text>
<text x="346.3" y="155.6">GND</text>
<text x="56.6" y="158.8">GND</text>
<text x="122.6" y="158.8">GND</text>
<text x="289" y="156.2">GND</text>
<text x="300" y="158.2">NC</text>
<text x="300" y="160.7">NC</text>
<text x="346.3" y="158.2">GND</text>
<text x="346.3" y="160.7">GND</text>
<text x="228" y="163.4">R9</text>
<text x="228.2" y="165.7">3.3k</text>
<text x="238.3" y="163.4">R10</text>
<text x="238.4" y="165.7">3.3k</text>
<text x="260" y="163.5">J4</text>
<text x="261.4" y="165.8">78171-0004</text>
<text x="356.3" y="167.7">GND</text>
<text x="244.6" y="168.9">GND</text>
<text x="56.7" y="195.7">+20V</text>
<text x="275.4" y="195.7">VCC</text>
<text x="114.6" y="206.4">IN</text>
<text x="140.8" y="206.4">OUT</text>
<text x="199.6" y="206.4">VIN</text>
<text x="229.8" y="206.4">VOUT</text>
<text x="103.6" y="212.7">1M</text>
<text x="103.6" y="210.4">R1</text>
<text x="139.5" y="211.5">SHDN</text>
<text x="183.5" y="211.6">C3</text>
<text x="183.6" y="214">10uF</text>
<text x="199.6" y="211.5">GND</text>
<text x="199.6" y="214">PAD</text>
<text x="232.3" y="211.5">FB</text>
<text x="254.6" y="211.6">C4</text>
<text x="254.7" y="214">47uF</text>
<text x="267.3" y="211.6">C5</text>
<text x="267.4" y="214">47uF</text>
<text x="93.4" y="218">R2</text>
<text x="93.6" y="220.3">536k</text>
<text x="114.6" y="216.6">UVLO</text>
<text x="141" y="221.7">ILIM</text>
<text x="141.3" y="216.6">FLT</text>
<text x="230.9" y="219.1">DNC</text>
<text x="230.9" y="221.7">DNC</text>
<text x="62.6" y="225.6">U1</text>
<text x="62.8" y="227.9">TVS3301DRBR</text>
<text x="83.1" y="225.6">C1</text>
<text x="83.2" y="227.9">1uF</text>
<text x="114.6" y="226.7">OVP</text>
<text x="140.9" y="226.7">RTN</text>
<text x="178.5" y="223.6">GND</text>
<text x="188.7" y="223.6">GND</text>
<text x="199.6" y="226.7">MODE/SYNC</text>
<text x="230.9" y="224.2">DNC</text>
<text x="249.6" y="224.8">GND</text>
<text x="262.3" y="224.8">GND</text>
<text x="93.4" y="233.2">R3</text>
<text x="114.6" y="231.8">DVDT</text>
<text x="140.8" y="229.3">PAD</text>
<text x="167.1" y="233.2">R5</text>
<text x="199.6" y="231.8">EN</text>
<text x="228.1" y="231.8">PGOOD</text>
<text x="93.5" y="235.5">24k</text>
<text x="104.7" y="238.3">C2</text>
<text x="140.6" y="234.4">GND</text>
<text x="167.4" y="235.5">13.3k</text>
<text x="104.9" y="240.6">22nF</text>
<text x="149.3" y="243.9">GND</text>
<text x="56.6" y="247.7">GND</text>
<text x="78.2" y="247.7">GND</text>
</g>
<g font-size="1.8">
<text x="67.3" y="76">RXD</text>
<text x="106.7" y="76">TXD</text>
<text x="167.6" y="205.5">VIN</text>
<text x="104.3" y="215.7">UVLO</text>
<text x="158.7" y="220.8">ILIM</text>
<text x="105.5" y="225.8">OVP</text>
<text x="104.4" y="230.9">DVDT</text>
<text x="127.2" y="246.2">RTN</text>
</g>
<g font-size="1.8" fill="#0000c2">
<text x="256.5" y="72.2">VBAT to nRESET 100k Pullup Resistor</text>
<text x="242.6" y="132.8">LABEL 1 = SOP2</text>
<text x="242.6" y="134.9">LABEL 2 = SOP1</text>
<text x="242.6" y="136.9">LABEL 3 = SOP0</text>
<text x="299.7" y="175">54</text>
<text x="299.7" y="176.9">3</text>
<text x="299.7" y="178.9">4</text>
<text x="303.5" y="175">GPIO9</text>
<text x="303.5" y="176.9">GPIO10</text>
<text x="303.5" y="178.9">GPIO11</text>
<text x="311.8" y="176.9">I2C_SCL</text>
<text x="311.8" y="178.9">I2C_SDA</text>
<text x="320.7" y="176.9">GT_PWM06</text>
<text x="320.7" y="175">GT_PWM05</text>
<text x="320.7" y="178.9">GT_PWM07</text>
<text x="332.1" y="178.9">UART1_RX</text>
<text x="332.1" y="176.9">UART1_TX</text>
<text x="299.7" y="180.8">9</text>
<text x="299.7" y="182.7">10</text>
<text x="299.7" y="184.6">5</text>
<text x="303.5" y="180.8">GPIO12</text>
<text x="303.5" y="184.6">GPIO14</text>
<text x="303.5" y="182.7">GPIO13</text>
<text x="311.8" y="182.7">I2C_SDA</text>
<text x="311.8" y="184.5">I2C_SCL</text>
<text x="311.8" y="180.8">I2C_SCL</text>
<text x="320.7" y="184.6">GSPI_CLK</text>
<text x="332.1" y="182.7">UART0_RX</text>
<text x="332.1" y="180.8">UART0_TX</text>
<text x="299.7" y="186.5">6</text>
<text x="299.7" y="188.4">7</text>
<text x="299.7" y="190.3">8</text>
<text x="303.5" y="190.3">GPIO17</text>
<text x="303.5" y="188.4">GPIO16</text>
<text x="303.5" y="186.5">GPIO15</text>
<text x="311.8" y="186.4">I2C_SDA</text>
<text x="320.7" y="188.4">GSPI_MOSI</text>
<text x="320.7" y="190.3">GSPI_CS</text>
<text x="320.7" y="186.5">GSPI_MISO</text>
<text x="332.1" y="188.4">UART1_TX</text>
<text x="332.1" y="190.3">UART1_RX</text>
</g>
</svg>
